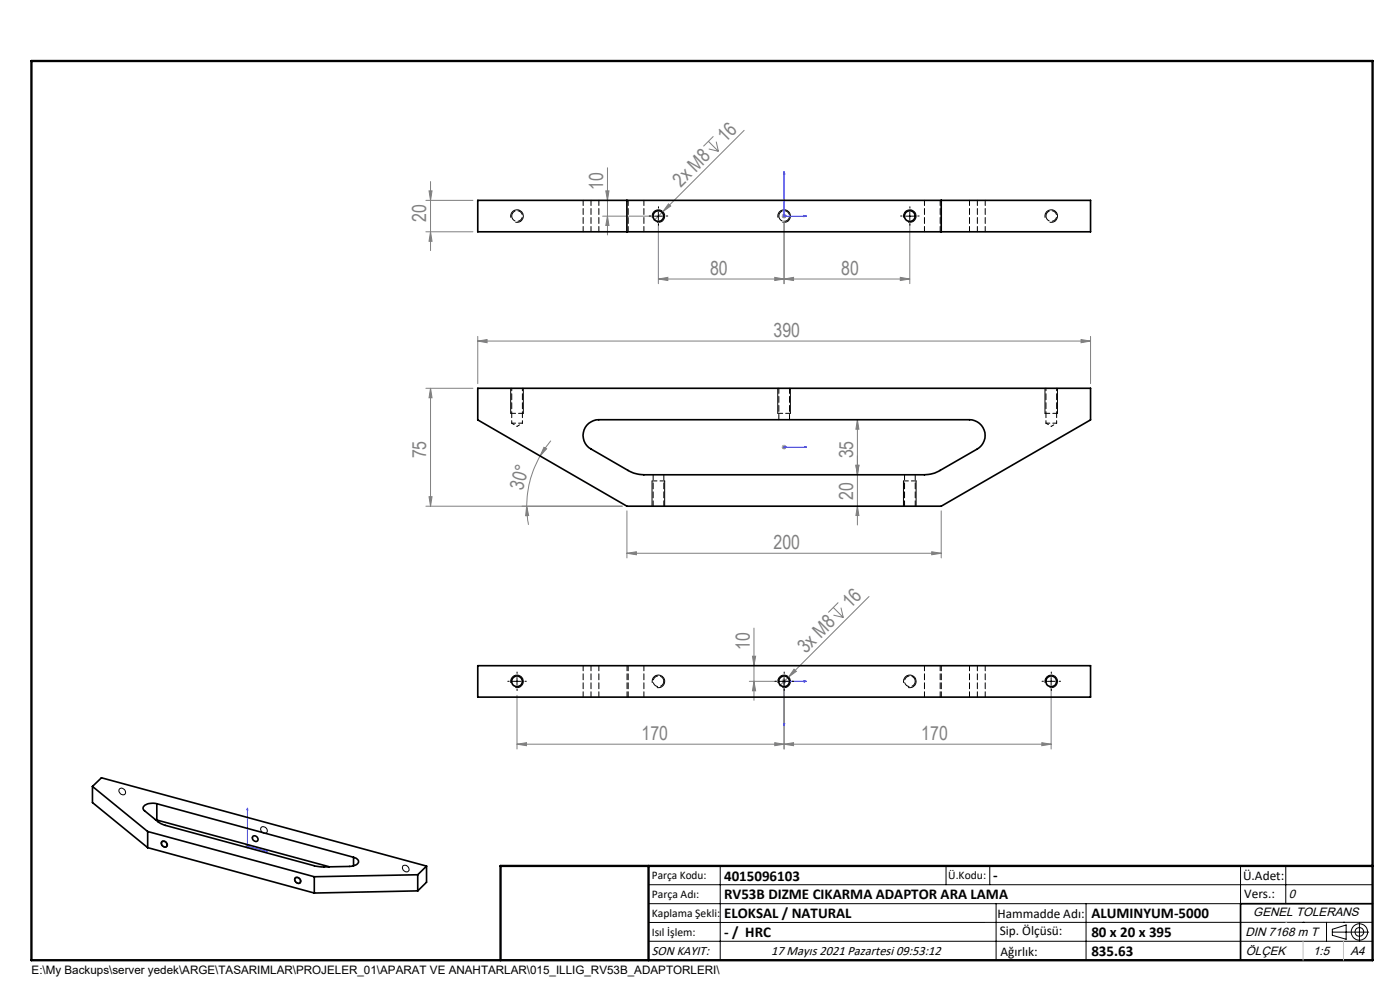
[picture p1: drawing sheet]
<svg xmlns="http://www.w3.org/2000/svg" width="297mm" height="210mm" viewBox="0 0 297 210" stroke-linecap="round" stroke-linejoin="round" font-family="sans-serif">
<g fill="none" stroke="#808080" stroke-width=".21">
<path d="M91.3 38.5v14.7M128.9 35.6v14.2M150.3 30l2.1 2.1M150.4 31.6l2 .5M151.3 28.9l-2.1 2.1M151.9 30l.5 2.1M157.9 27.6l-19.2 19.2M90.3 49.2h10M90.3 42.5h10M91 40.5h.7l-.4 2zM91.3 49.2l.4 2h-.7zM127.8 45.9h10.9"/>
<path d="M128.5 40.5h.7l-.3 2zM128.9 45.9l.3 1.9h-.7zM139.7 59.2l2-.4v.7zM139.7 59.2h53.3M139.7 46.8v13.4M141.8 43.2l.5 .5-1.7 1.2zM164.4 58.8l1.9 .4-1.9 .3zM165.8 45.9h1M166 45.5l.7 .7M166.3 46.8v13.4M166.3 59.2l2-.4v.7zM166.3 45.3v1"/>
<path d="M166.7 45.5l-.7 .7M191 58.8l2 .4-2 .3zM193 46.8v13.4M101.4 72.3l1.9-.3v.7zM101.4 71.4v10M101.4 72.3h130M229.3 72l2.1 .3-2.1 .4zM231.4 71.4v10M90.3 82.4h10M91.3 82.4l.4 2h-.7zM91.3 82.4v25M114.6 96.7a21.3 21.3 0 0 0-2.9 10.7"/>
<path d="M115.4 94.9l.6 .3-1.4 1.5zM116.9 93.5l-2.3 3.2M165.8 94.9h1M166 94.5l.7 .7M166.3 94.4v.9M166.7 94.5l-.7 .7M181.6 98.7h.6l-.3 2zM181.9 89l.3 2h-.6zM181.9 89v22.4M91 105.4h.7l-.4 2zM111.7 107.4l.4 2h-.6zM111.7 107.4l.4 3.9"/>
<path d="M132 107.4h-41.7M133 117.4l2-.4v.7zM133 108.4v9.9M133 117.4h66.7M181.9 107.4l.3 2h-.6zM197.7 117l2 .4-2 .3zM199.7 108.4v9.9M159.6 139.2h.7l-.4 2zM159.9 133.2v15.3M176.8 128.9l2.1 2.1M176.8 130.5l2.1 .5M177.8 127.8l-2.1 2.1"/>
<path d="M178.4 128.9l.5 2.1M184.4 126.5l-17.1 17.1M109.7 157.9l2-.4v.7zM109.7 157.9h113.3M109.7 147.5v11.4M159 144.5h6.3M159.9 144.5l.4 2h-.7zM164.4 157.5l1.9 .4-1.9 .3zM165.8 144.5h1M166 144.2l.7 .7M166.3 157.9l2-.4v.7zM166.3 145.5v13.4"/>
<path d="M166.3 144v1M166.7 144.2l-.7 .7M167.3 143.6l-1.9 1.9M168.5 141.9l.4 .5-1.6 1.2zM221 157.5l2 .4-2 .3zM223 145.5v13.4M52 179.5h1M52.1 179.1l.7 .7M52.5 179v1M52.8 179.1l-.7 .7"/>
</g>
<g fill="none" stroke="#000" stroke-width=".21">
<path d="M108.4 46.2a1.34 1.34 0 0 1 1.2-1.7 1.34 1.34 0 0 1 1.4 1.4 1.34 1.34 0 0 1-1.7 1.2M138.4 46.2a1.33 1.33 0 0 1 1.2-1.7 1.33 1.33 0 0 1 1.4 1.4 1.33 1.33 0 0 1-1.7 1.2M138.9 45.9h1.6M139.7 45v1.7M165.1 46.2a1.33 1.33 0 0 1 1.2-1.7 1.33 1.33 0 0 1 1.4 1.5 1.33 1.33 0 0 1-1.7 1.1M191.7 46.2a1.33 1.33 0 0 1 1.2-1.7 1.33 1.33 0 0 1 1.4 1.5 1.33 1.33 0 0 1-1.6 1.1M192.2 45.9h1.7M193 45v1.7M221.7 46.2a1.33 1.33 0 0 1 1.2-1.7 1.33 1.33 0 0 1 1.4 1.4 1.33 1.33 0 0 1-1.6 1.2M108.3 82.4v5.3M111 82.4v5.3M165 82.4v5.3"/>
<path d="M167.7 82.4v5.3M221.7 82.4v5.3M224.3 82.4v5.3M138.3 102v5.4M141 102v5.4M191.7 102v5.4M194.3 102v5.4M108.4 144.9a1.34 1.34 0 0 1 1.2-1.7 1.34 1.34 0 0 1 1.4 1.5 1.34 1.34 0 0 1-1.7 1.1M108.8 144.5h1.7M109.7 143.7v1.7M138.4 144.9a1.33 1.33 0 0 1 1.2-1.7 1.33 1.33 0 0 1 1.4 1.5 1.33 1.33 0 0 1-1.7 1.1M165.1 144.9a1.33 1.33 0 0 1 1.2-1.7 1.33 1.33 0 0 1 1.4 1.5 1.33 1.33 0 0 1-1.7 1.1"/>
<path d="M165.5 144.5h1.7M166.3 143.7v1.7M191.7 144.9a1.33 1.33 0 0 1 1.2-1.7 1.33 1.33 0 0 1 1.4 1.5 1.33 1.33 0 0 1-1.6 1.1M221.7 144.9a1.33 1.33 0 0 1 1.2-1.7 1.33 1.33 0 0 1 1.4 1.5 1.33 1.33 0 0 1-1.6 1.1M222.2 144.5h1.6M223 143.7v1.7M25.3 167.4a.77 .77 0 0 1 1.1 .1 .77 .77 0 0 1-.1 1.1 .92 .92 0 0 1-1-1.2zM34.3 178.5a.82 .82 0 0 1 1 .2 .82 .82 0 0 1 0 1 .87 .87 0 0 1-.9-.3 .87 .87 0 0 1-.1-.9zM55.4 175.5a.78 .78 0 0 1 1.1 .2 .78 .78 0 0 1-.1 1 .86 .86 0 0 1-.9-.3 .86 .86 0 0 1-.1-.9zM62.6 186.2a.77 .77 0 0 1 1.1 .2 .77 .77 0 0 1-.2 1 .85 .85 0 0 1-.8-.3 .85 .85 0 0 1-.1-.9zM85.5 183.6a.81 .81 0 0 1 1.1 .3 .81 .81 0 0 1-.1 1 .85 .85 0 0 1-1-.3 .85 .85 0 0 1 0-1zM137.6 187.7h153.6"/>
<path d="M137.6 191.7h153.6M137.6 199.7h153.6M152.8 183.7v20M200.7 183.7v4M210 183.7v4M211.3 191.7v12M230.4 191.7v12M263.2 183.7v20M272.8 183.7v8M276.4 195.6h.1M281.4 195.6v4.1M282.6 197.7h7.8"/>
<path d="M282.6 197.1l3-.9v3l-3-.8zM285 195.6h.1M288.4 195.8v3.8M291.2 195.6l-153.6 .1"/>
<circle cx="288.4" cy="197.7" r="1.74"/>
<circle cx="288.4" cy="197.7" r=".93"/>
</g>
<g fill="none" stroke="#00f" stroke-width=".21">
<path d="M166.3 36.4l.2 .5h-.3zM166.3 36.4v9.5h4.8M170.6 45.7l.5 .2-.5 .1zM166.2 94.9h.3zM166.3 94.9h.1M166.3 94.9h4.8M171.1 94.9h-.5h.5M166.2 153.5h.3l-.2 .4zM170.6 144.4l.5 .1-.5 .2zM171.1 144.5h-4.8v9.4M52.5 171.4v8.1l4.2 1.1M52.5 171.4l.1 .4h-.2z"/>
<path d="M56.2 180.4l.5 .2h-.5z"/>
</g>
<path d="M106.2 203.7h185" fill="none" stroke="#000" stroke-width=".25"/>
<path d="M291.2 191.7h-28v12" fill="none" stroke="#000" stroke-width=".35"/>
<path d="M6.7 12.9h284.5v190.8h-284.5zM137.6 183.7v20M291.2 183.7h-185v20" fill="none" stroke="#000" stroke-width=".5"/>
<path d="M272.8 195.6h.1M276.4 199.7v4M285 199.7v4" fill="none" stroke="#c0c0c0" stroke-width=".21"/>
<g fill="none" stroke="#000" stroke-width=".21" stroke-dasharray="15.2 1.3 1.3 1.3">
<path d="M138 45.8h-.3M139.7 44.2v-.3M139.7 47.5v.3M141.4 45.8h.3M191.4 45.8h-.3M193 44.2v-.3M193 47.5v.3M194.7 45.8h.3M108 144.5h-.3M109.7 142.8v-.3M109.7 146.2v.3M111.4 144.5h.3"/>
<path d="M164.7 144.5h-.3M166.4 142.8v-.3M166.4 146.2v.3M168 144.5h.3M221.4 144.5h-.3M223 142.8v-.3M223 146.2v.3M224.7 144.5h.3"/>
</g>
<path d="M108.4 87.7h2.6M165 87.7h2.7M221.7 87.7h2.7M141 102h-2.6M194.4 102h-2.7" fill="none" stroke="#000" stroke-width=".21" stroke-dasharray="1.3 .6" stroke-dashoffset=".3"/>
<g fill="#00f">
<path d="M170.6 94.9h.5zM166.2 94.9h.3z"/>
<path d="M170.6 144.4v.3l.5-.2zM166.2 153.5l.1 .4 .2-.4z"/>
<path d="M56.2 180.4l.5 .2h-.5zM52.5 171.4l.1 .4h-.2z"/>
<path d="M170.6 45.7l.5 .2-.5 .1zM166.3 36.4l.2 .5h-.3z"/>
</g>
<g fill="#808080">
<path d="M168.5 141.9l.4 .5-1.6 1.2z"/>
<path d="M141.8 43.2l.5 .5-1.7 1.2z"/>
<path d="M221 157.5l2 .4-2 .3zM166.3 157.9l2-.4v.7z"/>
<path d="M133 117.4l2-.4v.7zM197.7 117l2 .4-2 .3zM109.7 157.9l2-.4v.7zM164.4 157.5l1.9 .4-1.9 .3z"/>
<path d="M166.3 59.2l2-.4v.7zM191 58.8l2 .4-2 .3z"/>
<path d="M139.7 59.2l2-.4v.7zM164.4 58.8l1.9 .4-1.9 .3z"/>
<path d="M229.3 72l2.1 .3-2.1 .4zM101.4 72.3l1.9-.3v.7z"/>
<path d="M115.4 94.9l.6 .3-1.4 1.5zM111.7 107.4l.4 2h-.6z"/>
<path d="M128.9 45.9l.3 1.9h-.7zM128.5 40.5h.7l-.3 2zM91.3 49.2l.4 2h-.7zM91 40.5h.7l-.4 2zM159.9 144.5l.4 2h-.7zM159.6 139.2h.7l-.4 2z"/>
<path d="M181.6 98.7h.6l-.3 2zM181.9 89l.3 2h-.6z"/>
<path d="M91.3 82.4l.4 2h-.7zM91 105.4h.7l-.4 2zM181.6 98.7h.6l-.3 2zM181.9 107.4l.3 2h-.6z"/>
</g>
<g fill="none" stroke="#000" stroke-width=".35">
<path d="M101.4 42.5h130v6.7h-130zM133 42.5v6.7M199.7 42.5v6.7M101.4 82.4h130v6.7l-31.7 18.3h-66.7l-31.6-18.3zM124.5 90.2a3.6 3.6 0 0 1 2.5-1.2h78.7a3.3 3.3 0 0 1 3.2 2.5 3.3 3.3 0 0 1-1.6 3.7l-7.9 4.6a6.8 6.8 0 0 1-3.3 .9h-59.5a7 7 0 0 1-3.4-.9l-7.8-4.6a3.3 3.3 0 0 1-.9-5zM101.4 141.2h130v6.7h-130zM19.6 166.8l11.7 9.6M19.6 166.8l1.9-1.8 69 18.7M19.6 166.8v3.4l11.7 9.6M31.3 176.4l35.4 9.6M31.3 176.4v3.4M31.3 179.8l35.4 9.6"/>
<path d="M33 173.9h.3M33.3 170.5a2.59 2.59 0 0 0-2.9 .8v.3l.3 .4 2.8 2.3 1.6 .8 31.8 8.6 1.3 .2 6-.1a1.76 1.76 0 0 0 1.9-1.1l-.4-.5-.7-.4M33.3 170.5l41.7 11.3M33.3 170.5v3.4M33.3 173.9l36.5 10M34.4 178.6a.65 .65 0 0 1 .9 .2 .65 .65 0 0 1-.2 .9 .76 .76 0 0 1-.7-1.1zM53.7 177.3a.67 .67 0 0 1 .9 .3 .67 .67 0 0 1-.2 .9 .72 .72 0 0 1-.7-.4 .72 .72 0 0 1 0-.8zM62.8 186.2a.66 .66 0 0 1 .8 .3 .66 .66 0 0 1-.2 .9 .71 .71 0 0 1-.7-.4 .71 .71 0 0 1 .1-.8zM66.7 186v3.4M75 181.8v1.8M88.6 185.6v3.4M88.6 189l-21.9 .4"/>
<path d="M88.6 185.6l-21.9 .4M90.5 183.7l-1.9 1.9M90.5 183.7v3.4l-1.9 1.9"/>
<circle cx="139.7" cy="45.8" r="1.13"/>
<circle cx="193" cy="45.8" r="1.13"/>
<circle cx="109.7" cy="144.5" r="1.13"/>
<circle cx="166.3" cy="144.5" r="1.13"/>
<circle cx="223" cy="144.5" r="1.14"/>
</g>
<path d="M108.6 89.8h2.2M221.9 89.8h2.3" fill="none" stroke="#000" stroke-width=".21" stroke-dasharray="1.3 .6" stroke-dashoffset=".5"/>
<g fill="none" stroke="#000" stroke-width=".21" stroke-dasharray="1.3 .6" stroke-dashoffset=".2">
<path d="M123.7 42.5v6.7M125.4 49.2v-6.7M127 49.2v-6.7M133.3 49.2v-6.7M136.6 49.2v-6.7M196.1 49.2v-6.7M199.5 49.2v-6.7M205.7 49.2v-6.7M207.3 49.2v-6.7M209 49.2v-6.7M165.2 82.3v6.7M167.5 89v-6.7"/>
<path d="M138.6 100.7v6.6M140.8 107.3v-6.6M191.9 100.7v6.6M194.2 107.3v-6.6M123.7 141.2v6.6M125.4 141.2v6.6M127 141.2v6.6M133 141.2v6.6M133.3 141.2v6.6M136.6 141.2v6.6M196.1 141.2v6.6M199.5 141.2v6.6"/>
<path d="M199.7 141.2v6.6M205.7 141.2v6.6M207.3 141.2v6.6M209 147.8v-6.6"/>
</g>
<path d="M108.6 89.8l1.1 .6M108.6 82.3v7.5M109.7 90.4l1.1-.6M110.8 89.8v-7.5M221.9 89.8l1.1 .6M221.9 82.3v7.5M223 90.4l1.2-.6M224.2 89.8v-7.5" fill="none" stroke="#000" stroke-width=".21" stroke-dasharray="1.3 .6" stroke-dashoffset=".7"/>
<path d="M108.6 45.8a1.13 1.13 0 0 1 1.6-1 1.13 1.13 0 0 1 .2 1.9 1.13 1.13 0 0 1-1.8-.6v-.3M165.2 45.8a1.13 1.13 0 0 0 1.6 1.1 1.13 1.13 0 0 0 .3-1.9 1.13 1.13 0 0 0-1.8 .5l-.1 .3M221.9 45.8a1.13 1.13 0 0 1 1.6-1 1.13 1.13 0 0 1 .3 1.9 1.13 1.13 0 0 1-1.9-.6v-.3M140.8 144.5a1.13 1.13 0 0 0-1.6-1 1.13 1.13 0 0 0-.2 1.9 1.13 1.13 0 0 0 1.8-.6v-.3M194.2 144.5a1.13 1.13 0 0 0-1.6-1 1.13 1.13 0 0 0-.3 1.9 1.13 1.13 0 0 0 1.8-.6l.1-.3" fill="none" stroke="#000" stroke-width=".21" stroke-dasharray="1.3 .6" stroke-dashoffset="-.1"/>
<g font-size="4.1" fill="#808080">
<text x="153.9" y="30.3" transform="rotate(-45 153.9 30.3)">16</text>
<text x="127.9" y="40.3" transform="rotate(-90 127.9 40.3)">10</text>
<text x="144.4" y="39.8" transform="rotate(-45 144.4 39.8)">2x M8</text>
<text x="90.4" y="47.2" transform="rotate(-90 90.4 47.2)">20</text>
<text x="150.6" y="58.2">80</text>
<text x="178.4" y="58.2">80</text>
<text x="164.1" y="71.4">390</text>
<text x="90.4" y="97.2" transform="rotate(-90 90.4 97.2)">75</text>
<text x="181" y="97.2" transform="rotate(-90 181 97.2)">35</text>
<text x="110.9" y="104.1" transform="rotate(-75 110.9 104.1)">30°</text>
<text x="181" y="106" transform="rotate(-90 181 106)">20</text>
<text x="164.1" y="116.4">200</text>
<text x="180.4" y="129.2" transform="rotate(-45 180.4 129.2)">16</text>
<text x="159.1" y="137.9" transform="rotate(-90 159.1 137.9)">10</text>
<text x="170.9" y="138.7" transform="rotate(-45 170.9 138.7)">3x M8</text>
<text x="136.1" y="156.9">170</text>
<text x="195.4" y="156.9">170</text>
</g>
<g font-size="3.2">
<text x="153.6" y="186.8">4015096103</text>
<text x="153.6" y="190.8">RV53B DIZME CIKARMA ADAPTOR ARA LAMA</text>
<text x="210.7" y="186.6">-</text>
<text x="153.6" y="194.8">ELOKSAL / NATURAL</text>
<text x="231.5" y="194.8">ALUMINYUM-5000</text>
<text x="153.6" y="198.8">- / HRC</text>
<text x="231.5" y="198.7">80 x 20 x 395</text>
<text x="231.5" y="202.8">835.63</text>
</g>
<g font-size="2.8">
<text x="263.7" y="186.7">Ü.Adet:</text>
<text x="263.9" y="190.5">Vers.:</text>
<text x="211.6" y="194.8">Hammadde Adı:</text>
<text x="138.3" y="202.6">SON KAYIT:</text>
<text x="163.6" y="202.6">17 Mayıs 2021 Pazartesi 09:53:12</text>
<text x="212.1" y="198.4">Sip. Ölçüsü:</text>
<text x="212.2" y="202.7">Ağırlık:</text>
</g>
<g font-size="2.6">
<text x="273.4" y="190.4">0</text>
<text x="265.9" y="194.4">GENEL TOLERANS</text>
<text x="264.2" y="198.5">DIN 7168 m T</text>
<text x="264.3" y="202.6">ÖLÇEK</text>
<text x="278.5" y="202.6">1:5</text>
<text x="286.5" y="202.6">A4</text>
</g>
<g font-size="2.5">
<text x="138.3" y="186.4">Parça Kodu:</text>
<text x="138.3" y="190.5">Parça Adı:</text>
<text x="201.2" y="186.5">Ü.Kodu:</text>
<text x="138.3" y="194.5">Kaplama Şekli:</text>
<text x="138.3" y="198.6">Isıl İşlem:</text>
<text x="6.7" y="206.7">E:\My Backups\server yedek\ARGE\TASARIMLAR\PROJELER_01\APARAT VE ANAHTARLAR\015_ILLIG_RV53B_ADAPTORLERI\</text>
</g>
</svg>
